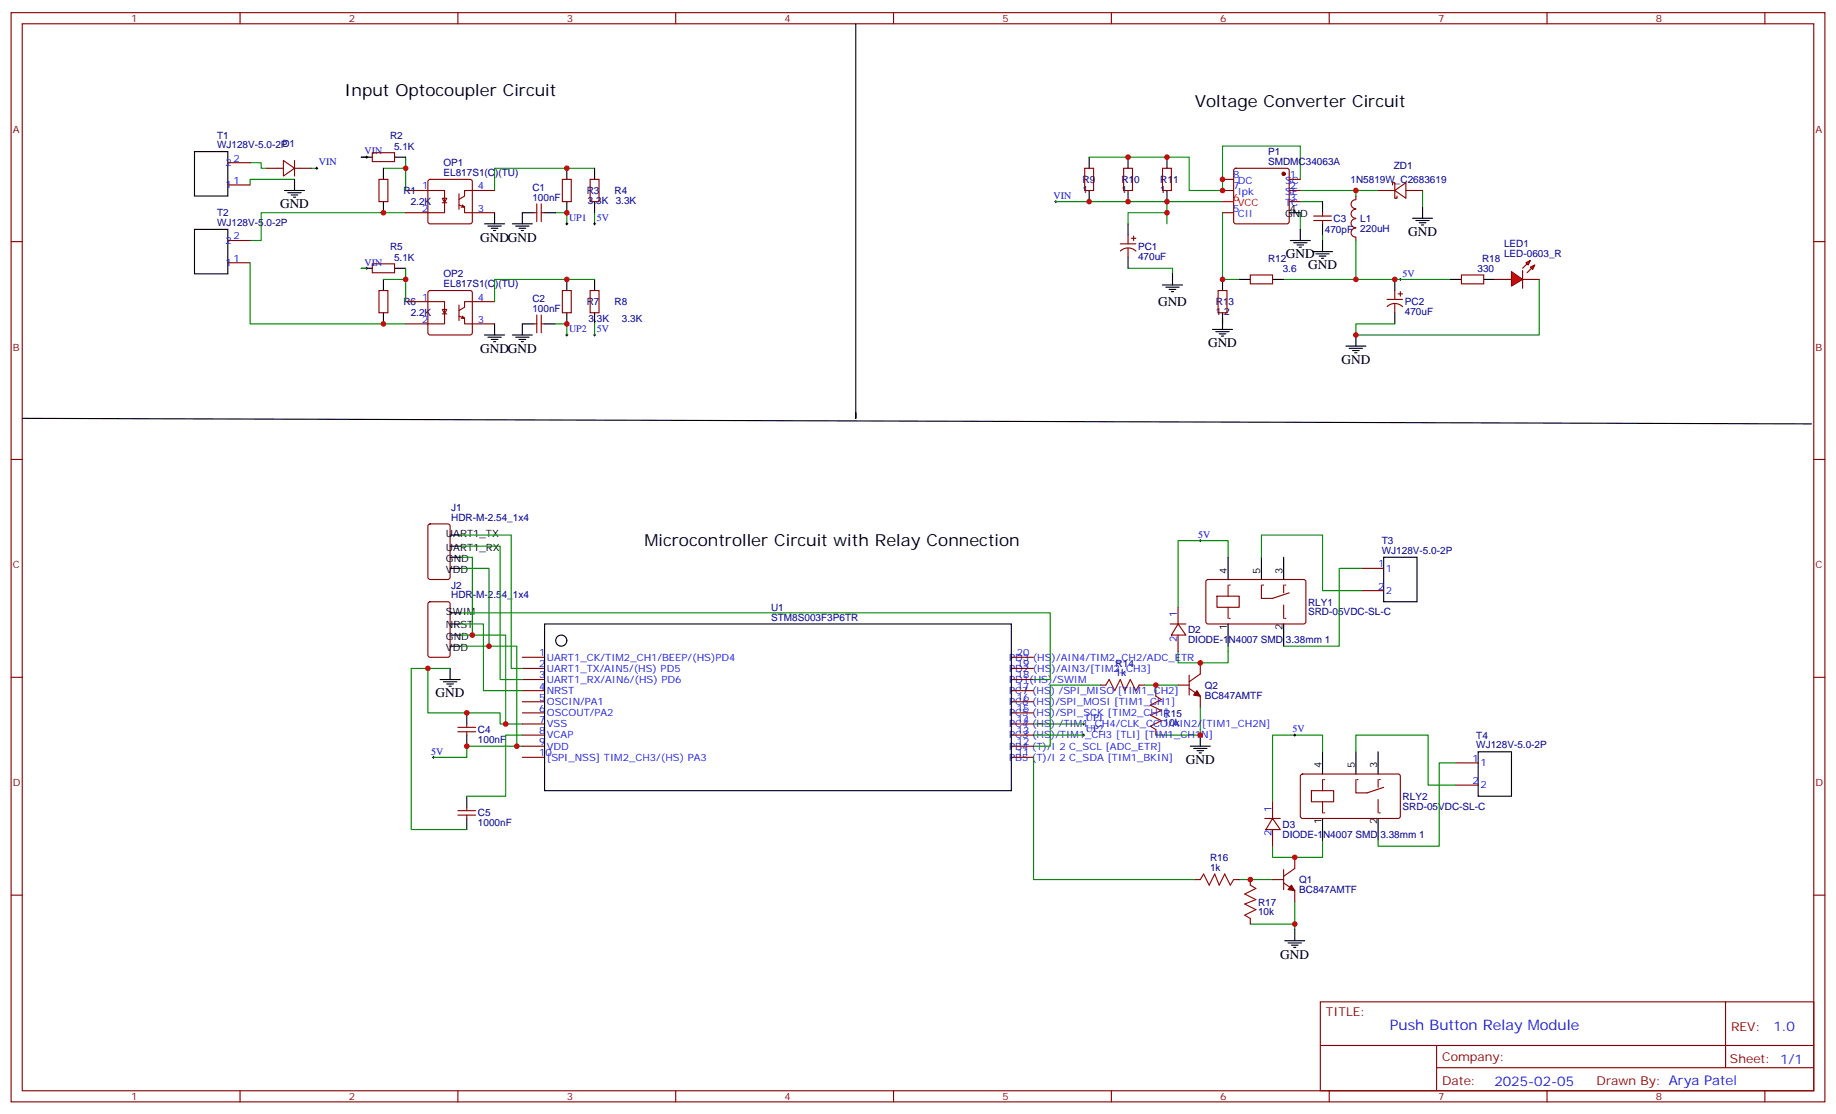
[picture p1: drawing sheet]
<svg xmlns="http://www.w3.org/2000/svg" width="583mm" height="354mm" viewBox="0 0 583 354" stroke-linecap="round" stroke-linejoin="round" font-family="sans-serif">
<g fill="none" stroke="#870000" stroke-width=".35">
<path d="M3.5 4h575.8v345.7h-575.8zM7.1 7.5h568.6v338.7h-568.6zM76.2 4v3.5M145.3 4v3.5M214.5 4v3.5M283.6 4v3.5M352.8 4v3.5M421.9 4v3.5M491.1 4v3.5M560.2 4v3.5M84.7 53.4h5.3M90 50.9l3.5 2.5-3.5 2.5z"/>
<path d="M93.5 53.4h5.3M93.5 50.9v5M118.2 48.5h7v2.8h-7zM120.3 56.9h2.8v7.1h-2.8zM136.1 57.1l.4-.2h12.7l.5 .2 .2 .5v12.7l-.2 .5-.5 .2h-12.7l-.5-.2-.2-.5v-12.7zM178.5 56.9h2.8v7.1h-2.8zM187.3 56.9h2.8v7.1h-2.8zM344.3 53.4h2.8v7.1h-2.8zM356.7 53.4h2.8v7.1h-2.8zM369 53.4h2.8v7.1h-2.8zM388.1 56.9h3.5M391.8 53.6l.5-.2h16.2l.5 .2 .2 .5v16.2l-.2 .5-.5 .2h-16.2l-.5-.2-.2-.5v-16.2z"/>
<path d="M409.2 56.9h3.5M442 58.7v-.7h.7v4.9h.7v-.7M3.5 76.7h3.6M128.8 60.5h12.3v7h-12.3M140.4 62.9h1.4l-.7 1.4zM140.4 64.3h1.4M145.7 65.1l1.8 .7-.7-.7M145.7 61.5v5M146.4 65.8h1.1v1.7h9.5M157 60.5h-9.5v1.7l-1.8 1.1M169.3 67.5h1.1M170.4 64.7v5.6"/>
<path d="M171.8 64.7v5.6M171.8 67.5h1.1M355.6 77.4h4.9M355.6 79.7a3.5 3.5 0 0 1 4.9 0M358.1 74.6v2.8M358.1 78.8v2.8M359.1 75.6h1.4M359.8 74.9v1.4M388.1 67.5h3.5M388.1 60.5h3.5M409.2 60.5h3.5M409.2 64h3.5"/>
<path d="M417 70h5.6M417 68.6h5.6M419.8 67.5v1.1M419.8 70v1M430.4 69.4a1.41 1.41 0 0 0-1.5 1.4 1.41 1.41 0 0 0 1.5 1.4M430.4 66.5a1.41 1.41 0 0 0-1.5 1.4 1.41 1.41 0 0 0 1.5 1.4M430.4 72.4a1.41 1.41 0 0 0-1.5 1.4 1.41 1.41 0 0 0 1.5 1.4M430.4 63.4a1.41 1.41 0 0 0-1.5 1.4 1.41 1.41 0 0 0 1.5 1.4M430.4 62.2v1.1M430.4 75.3v1M437.4 60.5h5.3M442.7 60.5l3.6-2.5v4.9z"/>
<path d="M446.3 60.5h5.3M575.7 76.7h3.6M386.6 92.2h2.9v7.1h-2.9zM396.9 87.3h7v2.8h-7zM440.3 95h4.9M440.3 97.3a3.5 3.5 0 0 1 4.9 0M442.7 92.2v2.8M442.7 96.4v2.9M443.8 93.3h1.4M444.5 92.6v1.4M3.5 145.8h3.6M575.7 145.8h3.6"/>
<path d="M383 184.1l.5-.2 30.6 .1 .4 .6-.1 13-.6 .4h-30.6l-.4-.7v-12.7zM386.3 189.2h7v3.6h-7zM389.8 185.7v3.5M389.8 192.8v3.5M3.5 215h3.6M349.2 217.5h1.8M361.6 217.5h1.8M373.9 217.5h3.6M377.5 218.5l3.5 2.5v3.5M377.5 214.3v6.3M381 210.4v3.5l-3.5 2.5M575.7 215h3.6"/>
<path d="M145.3 230.9h5.7M145.3 232.3h5.7M148.2 229.8v1.1M148.2 232.3v1M3.5 284.1h3.6M575.7 284.1h3.6M419.1 318h156.6v28.2h-156.6zM547.7 318v20.9M419.1 331.8h156.5M456 338.9h119.6M456 331.8v14.2M76.2 346.2v3.5"/>
<path d="M145.3 346.2v3.5M214.5 346.2v3.5M283.6 346.2v3.5M352.8 346.2v3.5M421.9 346.2v3.5M491.1 346.2v3.5M560.2 346.2v3.5"/>
</g>
<g fill="none" stroke="#008700" stroke-width=".35">
<path d="M79.4 51.6h3.5v1.8h1.8M93.5 56.9h-14.1v1.8M98.8 53.4h1.7M114.7 49.9h1.7M121.7 53.4h7.1v7.1M128.8 49.9v3.5M188.7 53.4h-31.7v7.1M345.7 49.9h31.8v10.6h10.6v-14.1h24.6v10.5M128.8 67.5h-45.9v8.8h-3.5M176.4 67.5h3.5v3.5M188.7 67.5v3.5M335.1 64h35.3"/>
<path d="M370.4 67.5h-12.3v3.5M388.1 67.5v21.2h5.2M388.1 64h-17.7v7M412.7 60.5h17.7v1.7M412.7 67.5v5.3M412.7 64h7.1M419.8 74.6v1.7M430.4 76.3v12.4h-22.9M430.4 60.5h7M451.6 60.5v5.3M358.1 85.2h14.1v1.7M430.4 88.7h30"/>
<path d="M488.6 88.7v17.6h-58.2v-3.5h12.3M388.1 101v1.8M389.8 176.9v-5.3h-15.9v21.2M142.9 212.2h-7.1v14.1h22.9v3.5h7.1M363.4 217.5h10.5M373.9 206.9v3.5h15.9v-3.5"/>
</g>
<g fill="none" stroke="#000" stroke-width=".35">
<path d="M93.5 56.9v3.6M114.7 49.9h3.5M121.7 53.4v3.5M125.2 49.9h3.6M179.9 53.4v3.5M188.7 53.4v3.5M345.7 49.9v3.5M358.1 49.9v3.5M370.4 49.9v3.5M90.3 60.5h6.4M91.4 61.2h4.2M92.4 61.9h2.1"/>
<path d="M93.1 62.6h.7M121.7 64v3.5M153.8 71h6.4M154.9 71.8h4.2M155.9 72.5h2.1M156.6 73.2h.7M157 67.5v3.5M162.6 71h6.4M163.7 71.8h4.2M164.7 72.5h2.2M165.5 73.2h.7M169.3 67.5h-3.5v3.5"/>
<path d="M172.9 67.5h3.5M179.9 64v3.5M188.7 64v3.5M345.7 60.5v3.5M358.1 60.5v3.5M358.1 71v3.6M370.4 60.5v3.5M409.2 67.5h3.5M409.6 76.3h6.3M410.6 77h4.3M411.7 77.8h2.1M412.4 78.5h.7"/>
<path d="M412.7 72.8v3.5M416.6 79.9h6.4M419.8 64v3.5M419.8 71v3.6M419.8 76.3v3.6M448.4 69.3h6.3M449.4 70h4.3M450.5 70.7h2.1M451.2 71.4h.7M451.6 65.8v3.5M358.1 81.6v3.6M369 90.5h6.4"/>
<path d="M370.1 91.2h4.2M371.1 91.9h2.1M371.8 92.6h.7M372.2 86.9v3.6M388.1 88.7v3.5M388.1 99.3v5.3M393.3 88.7h3.6M403.9 88.7h3.6M417.7 80.6h4.2M418.7 81.3h2.2M419.5 82h.7M442.7 88.7v3.5"/>
<path d="M442.7 99.3v3.5M384.9 104.6h6.3M385.9 105.3h4.3M387 106h2.1M387.7 106.7h.7M427.2 109.9h6.4M428.3 110.6h4.2M429.3 111.3h2.1M430 112h.7M430.4 106.3v3.6M389.8 176.9v7M400.4 176.9v7"/>
<path d="M407.5 176.9v7M389.8 198v7.1M407.5 198v7.1M139.7 215.7h6.3M140.8 216.4h4.2M141.8 217.1h2.1M142.5 217.8h.7M142.9 212.2v3.5M148.2 226.3v3.5M148.2 233.3v3.6M377.8 236.9h6.4M378.9 237.6h4.2"/>
<path d="M379.9 238.3h2.2M380.6 239h.8M381 233.3v3.6"/>
</g>
<g fill="none" stroke="#000" stroke-width=".32">
<path d="M100.2 53.4h.7M100.5 53.1v.7M116.1 49.9h.7M116.4 49.5v.7M179.6 71h.7M179.9 70.7v.7M188.4 71h.7M188.7 70.7v.7M334.8 64h.7M335.1 63.6v.7M444.1 88.7h.8M444.5 88.3v.7"/>
<path d="M380.6 171.6h.8M381 171.2v.7M137.2 240.4h.7M137.6 240v.7"/>
</g>
<g fill="#870000" stroke="#870000" stroke-width=".35">
<path d="M379.9 219.2l1.1 1.8-2.1-.4z"/>
<circle cx="407.5" cy="55.2" r=".53"/>
</g>
<path d="M388.1 64h3.5" fill="none" stroke="#f00" stroke-width=".35"/>
<path d="M351 217.5l1.1-1.8 1.7 3.5 1.8-3.5 1.4 3.5 1.8-3.5 1.7 3.5 1.1-1.7" fill="none" stroke="#a10000" stroke-width=".35"/>
<g fill="#870000">
<circle cx="390.2" cy="185.7" r=".18"/>
<circle cx="390.2" cy="196.3" r=".18"/>
</g>
<path d="M400.4 185.7v4.2h3.5l5.3-1.7M407.5 185.7v2.5M407.5 192.1v4.2" fill="none" stroke="#870000" stroke-width=".35"/>
<g fill="#870000">
<circle cx="407.8" cy="196.3" r=".18"/>
<circle cx="400.8" cy="185.7" r=".18"/>
<circle cx="407.8" cy="185.7" r=".18"/>
</g>
<path d="M389.8 205.1v1.8M381 224.5v8.8h-14.1M419.8 266.8v1.8M396.9 293.3h14.1v1.8M411 286.2v7.1" fill="none" stroke="#008700" stroke-width=".35"/>
<path d="M366.9 221l1.8 1-3.6 1.8 3.6 1.8-3.6 1.4 3.6 1.7-3.6 1.8 1.8 1.1M396.9 281l1.7 1-3.5 1.8 3.5 1.7-3.5 1.4 3.5 1.8-3.5 1.8 1.8 1" fill="none" stroke="#a10000" stroke-width=".35"/>
<path d="M432.2 180.4h7M432.2 187.5h7M366.9 219.2v1.8M366.9 231.6v1.7M413 245.9l.5-.2h30.6l.4 .7-.1 13-.6 .4-30.6-.1-.5-.6v-12.7zM416.3 251h7v3.5h-7zM419.8 247.4v3.6M419.8 254.5v3.5M462.1 242.1h7.1M462.1 249.2h7.1M396.9 279.2v1.8M396.9 291.5v1.8" fill="none" stroke="#870000" stroke-width=".35"/>
<path d="M439.2 176.9h10.6v14.1h-10.6zM419.8 238.6v7.1M430.4 238.6v7.1M437.4 238.6v7.1M469.2 238.6h10.6v14.1h-10.6zM419.8 259.8v7M437.4 259.8v7" fill="none" stroke="#000" stroke-width=".35"/>
<g fill="#870000">
<circle cx="420.2" cy="247.4" r=".18"/>
<circle cx="420.2" cy="258" r=".18"/>
</g>
<path d="M430.4 247.4v4.3h3.5l5.3-1.8M437.4 247.4v2.5M437.4 253.8v4.2" fill="none" stroke="#870000" stroke-width=".35"/>
<g fill="#870000">
<circle cx="437.8" cy="258" r=".18"/>
<circle cx="430.7" cy="247.4" r=".18"/>
<circle cx="437.8" cy="247.4" r=".18"/>
</g>
<g fill="none" stroke="#000" stroke-width=".35">
<path d="M61.7 48.1h10.6v14.1h-10.6zM61.7 72.8h10.6v14.1h-10.6zM114.7 85.2h3.5M121.7 88.7v3.5M121.7 99.3v3.5M125.2 85.2h3.6M179.9 88.7v3.5M179.9 99.3v3.5M188.7 88.7v3.5M188.7 99.3v3.5M460.4 88.7h3.5M471 88.7h3.5"/>
<path d="M153.8 106.3h6.4M154.9 107h4.2M155.9 107.7h2.1M156.6 108.4h.7M157 102.8v3.5M162.6 106.3h6.4M163.7 107h4.2M164.7 107.7h2.2M165.5 108.4h.7M169.3 102.8h-3.5v3.5M172.9 102.8h3.5M142.9 194.5h3.5"/>
<path d="M142.9 198h3.5M172.9 198h148.1v53h-148.1zM142.9 201.6h3.5M142.9 205.1h3.5M148.2 252.7v3.6M148.2 259.8v3.5M407.8 298.6h6.4M408.9 299.3h4.2M411 295.1v3.5M409.9 300h2.1M410.6 300.7h.7"/>
<circle cx="178.2" cy="203.3" r="1.76"/>
</g>
<g fill="none" stroke="#008700" stroke-width=".35">
<path d="M79.4 83.4v19.4h49.4M114.7 85.2h1.7M121.7 88.7h7.1v7M128.8 85.2v3.5M188.7 88.7h-31.7v7M176.4 102.8h3.5v3.5M188.7 102.8v3.5M146.4 198h7.1v21.2h12.3M146.4 194.5h187v21.2h-5.3M146.4 205.1h17.6v31.8M146.4 201.6h14.1v28.2M349.2 217.5h-15.8v19.4h-5.3"/>
<path d="M366.9 217.5v1.7M165.8 233.3h-5.3v19.4h-12.3M419.8 238.6v-5.3h-15.9v21.2M328.1 240.4v38.8h51.1M393.3 279.2h10.6M403.9 268.6v3.5h15.9v-3.5"/>
</g>
<path d="M116.1 85.2h.7M116.4 84.8v.7M179.6 106.3h.7M179.9 106v.7M188.4 106.3h.7M188.7 106v.7M410.6 233.3h.7M411 233v.7" fill="none" stroke="#000" stroke-width=".32"/>
<path d="M381 279.2l1.1-1.8 1.7 3.6 1.8-3.6 1.4 3.6 1.8-3.6 1.7 3.6 1.1-1.8" fill="none" stroke="#a10000" stroke-width=".35"/>
<g fill="none" stroke="#870000" stroke-width=".35">
<path d="M72.3 58.7h7.1M72.3 51.6h7.1M72.3 76.3h7.1M72.3 83.4h7.1M118.2 83.7h7v2.9h-7zM120.3 92.2h2.8v7.1h-2.8zM128.8 95.7h12.3v7.1h-12.3M136.1 92.4l.4-.2h12.7l.5 .2 .2 .5v12.7l-.2 .5-.5 .2h-12.7l-.5-.2-.2-.5v-12.7zM140.4 98.2h1.4l-.7 1.4zM140.4 99.6h1.4M145.7 96.8v4.9M157 95.7h-9.5v1.8l-1.8 1.1"/>
<path d="M170.4 100v5.6M171.8 100v5.6M178.5 92.2h2.8v7.1h-2.8zM187.3 92.2h2.8v7.1h-2.8zM463.9 87.3h7.1v2.8h-7.1zM145.7 100.3l1.8 .7-.7-.7M146.4 101h1.1v1.8h9.5M169.3 102.8h1.1M171.8 102.8h1.1M136.1 191.2l.4-.2h5.7l.6 .4 .1 16.5-.5 .7h-5.9l-.6-.4-.1-16.5zM165.8 208.6h7.1M165.8 212.2h7.1"/>
<path d="M165.8 215.7h7.1M165.8 219.2h7.1M321 208.6h7.1M321 212.2h7.1M321 215.7h7.1M321 219.2h7.1M165.8 222.7h7.1M165.8 226.3h7.1M165.8 229.8h7.1M165.8 233.3h7.1M165.8 236.9h7.1M321 222.7h7.1"/>
<path d="M321 226.3h7.1M321 229.8h7.1M321 233.3h7.1M321 236.9h7.1M145.3 257.3h5.7M145.3 258.7h5.7M148.2 256.3v1M148.2 258.7v1.1M165.8 240.4h7.1M321 240.4h7.1M401.5 259.8h4.9M403.9 259.8l2.5 3.5h-4.6z"/>
<path d="M403.9 254.5v5.3M379.2 279.2h1.8M391.6 279.2h1.7M403.9 279.2h3.6M403.9 263.3v5.3M407.5 276v6.4M411 272.1v3.6l-3.5 2.4M407.5 280.2l3.5 2.5v3.5"/>
</g>
<path d="M409.9 281l1.1 1.7-2.1-.3z" fill="#870000" stroke="#870000" stroke-width=".35"/>
<g fill="#f00" stroke="#870000" stroke-width=".35">
<path d="M479.8 86.2l3.5 2.5-3.5 2.1z"/>
<path d="M483.3 85.9v5.6z"/>
</g>
<g fill="#870000" stroke="#870000" stroke-width=".35">
<path d="M483.3 85.2l1.4-1.5z"/>
<path d="M484.7 86.6l1.4-1.4z"/>
</g>
<g fill="#f00" stroke="#870000" stroke-width=".35">
<path d="M484.4 83.4l1.4-.7-.7 1.4z"/>
<path d="M485.8 84.8l1.4-.7-.7 1.4z"/>
</g>
<path d="M474.5 88.7h5.3M483.3 88.7h5.3M136.1 166.5l.4-.2h5.7l.6 .4 .1 16.5-.5 .7h-5.9l-.6-.4-.1-16.5zM371.5 198h4.9M373.9 198l2.5 3.6h-4.6zM373.9 192.8v5.2M373.9 201.6v5.3" fill="none" stroke="#870000" stroke-width=".35"/>
<path d="M271.6 7.5v125.3v-1.8M7.1 132.8l567.9 1.7M142.9 169.8h3.5M142.9 173.4h3.5M142.9 176.9h3.5M142.9 180.4h3.5" fill="none" stroke="#000" stroke-width=".35"/>
<path d="M146.4 176.9h3.5v24.7M146.4 169.8h15.9v42.4h3.5M146.4 173.4h12.3v42.3h7.1M400.4 176.9v-7.1h19.4v17.7h12.4M146.4 180.4h8.8v24.7M432.2 180.4h-7.1v24.7h-17.6M135.8 212.2h-5.3v51.1h17.7M165.8 236.9h-17.6v3.5h-10.6M328.1 229.8h15.9M328.1 233.3h15.9M430.4 238.6v-5.3h22.9v15.9h8.8M462.1 242.1h-5.3v26.5h-19.4v-1.8" fill="none" stroke="#008700" stroke-width=".35"/>
<path d="M343.6 229.8h.7M343.6 233.3h.7M344 229.4v.8M344 233v.7" fill="none" stroke="#000" stroke-width=".32"/>
<g fill="#c00">
<circle cx="370.4" cy="67.5" r=".88"/>
<circle cx="442.7" cy="88.7" r=".88"/>
<circle cx="430.4" cy="88.7" r=".88"/>
<circle cx="358.1" cy="49.9" r=".88"/>
<circle cx="370.4" cy="49.9" r=".88"/>
<circle cx="345.7" cy="64" r=".88"/>
<circle cx="358.1" cy="64" r=".88"/>
<circle cx="179.9" cy="67.5" r=".88"/>
<circle cx="179.9" cy="53.4" r=".88"/>
<circle cx="121.7" cy="67.5" r=".88"/>
<circle cx="128.8" cy="53.4" r=".88"/>
<circle cx="430.4" cy="60.5" r=".88"/>
<circle cx="388.1" cy="88.7" r=".88"/>
<circle cx="370.4" cy="64" r=".88"/>
<circle cx="388.1" cy="60.5" r=".88"/>
<circle cx="388.1" cy="56.9" r=".88"/>
<circle cx="148.2" cy="226.3" r=".88"/>
<circle cx="411" cy="293.3" r=".88"/>
<circle cx="411" cy="272.1" r=".88"/>
<circle cx="396.9" cy="279.2" r=".88"/>
<circle cx="128.8" cy="88.7" r=".88"/>
<circle cx="121.7" cy="102.8" r=".88"/>
<circle cx="179.9" cy="88.7" r=".88"/>
<circle cx="179.9" cy="102.8" r=".88"/>
<circle cx="381" cy="210.4" r=".88"/>
<circle cx="366.9" cy="217.5" r=".88"/>
<circle cx="381" cy="233.3" r=".88"/>
<circle cx="160.5" cy="229.8" r=".88"/>
<circle cx="430.4" cy="106.3" r=".88"/>
<circle cx="155.2" cy="205.1" r=".88"/>
<circle cx="149.9" cy="201.6" r=".88"/>
<circle cx="164" cy="236.9" r=".88"/>
<circle cx="148.2" cy="236.9" r=".88"/>
<circle cx="135.8" cy="212.2" r=".88"/>
</g>
<g font-size="5.3">
<text x="109.4" y="30.5">Input Optocoupler Circuit</text>
<text x="379.2" y="34">Voltage Converter Circuit</text>
<text x="204.6" y="173.4">Microcontroller Circuit with Relay Connection</text>
</g>
<text font-size="4.6" fill="#00f" x="441.2" y="327">Push Button Relay Module</text>
<g font-size="4.2">
<text x="88.9" y="66.1">GND</text>
<text x="152.4" y="76.7">GNDGND</text>
<text x="447" y="74.9">GND</text>
<text x="408.2" y="82">GND</text>
<text x="415.2" y="85.5">GND</text>
<text x="367.6" y="97.2">GND</text>
<text x="152.4" y="112">GNDGND</text>
<text x="383.5" y="110.2">GND</text>
<text x="425.8" y="115.5">GND</text>
<text x="138.3" y="221.3">GND</text>
<text x="376.4" y="242.5">GND</text>
<text x="406.4" y="304.2">GND</text>
</g>
<g font-size="4.2" fill="#00f">
<text x="562.9" y="327.3">1.0</text>
<text x="474.4" y="344.6">2025-02-05</text>
</g>
<g font-size="3.9" fill="#800">
<text x="420.9" y="322.6">TITLE:</text>
<text x="549.5" y="327.3">REV:</text>
<text x="457.8" y="336.8">Company:</text>
<text x="549.1" y="337.4">Sheet: 1/1</text>
<text x="457.8" y="344.5">Date:</text>
<text x="506.8" y="344.5">Drawn By: Arya Patel</text>
</g>
<g font-size="3.2" fill="#800">
<text x="41.6" y="7">1</text>
<text x="110.8" y="7">2</text>
<text x="179.9" y="7">3</text>
<text x="249.1" y="7">4</text>
<text x="318.2" y="7">5</text>
<text x="387.3" y="7">6</text>
<text x="456.5" y="7">7</text>
<text x="525.6" y="7">8</text>
<text x="4.1" y="42.1">A</text>
<text x="576.3" y="42.1">A</text>
<text x="4.1" y="111.3">B</text>
<text x="576.3" y="111.3">B</text>
<text x="4.1" y="180.4">C</text>
<text x="576.3" y="180.4">C</text>
<text x="4.1" y="249.6">D</text>
<text x="576.3" y="249.6">D</text>
<text x="41.6" y="349.2">1</text>
<text x="110.8" y="349.2">2</text>
<text x="179.9" y="349.2">3</text>
<text x="249.1" y="349.2">4</text>
<text x="318.2" y="349.2">5</text>
<text x="387.3" y="349.2">6</text>
<text x="456.5" y="349.2">7</text>
<text x="525.6" y="349.2">8</text>
</g>
<g font-size="3.2" fill="#000080">
<text x="68.9" y="47.1">WJ128V-5.0-2P</text>
<text x="68.9" y="44">T1</text>
<text x="89.6" y="46.7">D1</text>
<text x="123.8" y="44.2">R2</text>
<text x="125.1" y="47.5">5.1K</text>
<text x="140.8" y="52.6">OP1</text>
<text x="402.5" y="52.4">SMDMC34063A</text>
<text x="402.5" y="49.2">P1</text>
<text x="442.4" y="53.8">ZD1</text>
<text x="140.8" y="55.8">EL817S1(C)(TU)</text>
<text x="343.6" y="58.1">R9</text>
<text x="356" y="58.1">R10</text>
<text x="368.3" y="58.1">R11</text>
<text x="428.7" y="58">1N5819W_C2683619</text>
<text x="128" y="61.6">R1</text>
<text x="130.4" y="65.1">2.2K</text>
<text x="169" y="63.6">100nF</text>
<text x="169" y="60.5">C1</text>
<text x="186.2" y="61.6">R3</text>
<text x="186.6" y="64.8">3.3K</text>
<text x="195.1" y="61.6">R4</text>
<text x="195.4" y="64.8">3.3K</text>
<text x="343.6" y="61.2">1</text>
<text x="356" y="61.2">1</text>
<text x="368.3" y="61.2">1</text>
<text x="68.9" y="71.8">WJ128V-5.0-2P</text>
<text x="68.9" y="68.7">T2</text>
<text x="423.3" y="70.4">C3</text>
<text x="431.8" y="70.4">L1</text>
<text x="420.5" y="74">470pF</text>
<text x="431.8" y="73.6">220uH</text>
<text x="123.8" y="79.5">R5</text>
<text x="125.1" y="82.7">5.1K</text>
<text x="361.3" y="82.4">470uF</text>
<text x="361.3" y="79.3">PC1</text>
<text x="402.5" y="83">R12</text>
<text x="470.5" y="83">R18</text>
<text x="477.4" y="81.6">LED-0603_R</text>
<text x="477.4" y="78.5">LED1</text>
<text x="140.8" y="87.8">OP2</text>
<text x="407.2" y="86.2">3.6</text>
<text x="469" y="86.2">330</text>
<text x="140.8" y="91.1">EL817S1(C)(TU)</text>
<text x="169" y="95.8">C2</text>
<text x="128" y="96.9">R6</text>
<text x="130.4" y="100.4">2.2K</text>
<text x="169" y="98.9">100nF</text>
<text x="186.2" y="96.9">R7</text>
<text x="195.1" y="96.9">R8</text>
<text x="385.9" y="100">1.2</text>
<text x="385.9" y="96.9">R13</text>
<text x="445.9" y="100.1">470uF</text>
<text x="445.9" y="96.9">PC2</text>
<text x="186.8" y="102.2">3.3K</text>
<text x="197.4" y="102.2">3.3K</text>
<text x="143.2" y="165.2">HDR-M-2.54_1x4</text>
<text x="143.2" y="162.2">J1</text>
<text x="438.6" y="172.8">T3</text>
<text x="438.6" y="175.8">WJ128V-5.0-2P</text>
<text x="143.2" y="189.9">HDR-M-2.54_1x4</text>
<text x="143.2" y="186.9">J2</text>
<text x="244.8" y="197">STM8S003F3P6TR</text>
<text x="244.8" y="194">U1</text>
<text x="415.2" y="195.3">SRD-05VDC-SL-C</text>
<text x="415.2" y="192.2">RLY1</text>
<text x="377.1" y="201">D2</text>
<text x="377.1" y="204.1">DIODE-1N4007 SMD 3.38mm 1</text>
<text x="354.1" y="214.6">1k</text>
<text x="354.1" y="211.6">R14</text>
<text x="382.4" y="221.8">BC847AMTF</text>
<text x="382.4" y="218.6">Q2</text>
<text x="369.4" y="227.5">R15</text>
<text x="151.7" y="232.7">C4</text>
<text x="369.4" y="230.6">10k</text>
<text x="151.7" y="235.9">100nF</text>
<text x="468.6" y="237.6">WJ128V-5.0-2P</text>
<text x="468.6" y="234.5">T4</text>
<text x="445.2" y="257">SRD-05VDC-SL-C</text>
<text x="445.2" y="253.9">RLY2</text>
<text x="151.7" y="262.3">1000nF</text>
<text x="151.7" y="259.2">C5</text>
<text x="407.1" y="262.8">D3</text>
<text x="407.1" y="265.8">DIODE-1N4007 SMD 3.38mm 1</text>
<text x="384.1" y="273.3">R16</text>
<text x="384.1" y="276.4">1k</text>
<text x="412.4" y="280.3">Q1</text>
<text x="399.3" y="287.5">R17</text>
<text x="412.4" y="283.5">BC847AMTF</text>
<text x="399.3" y="290.5">10k</text>
</g>
<g font-size="3.2" fill="#00f">
<text x="71.6" y="52.7">2</text>
<text x="74.1" y="51.3">2</text>
<text x="101.2" y="52.5">VIN</text>
<text x="115.7" y="49">VIN</text>
<text x="71.6" y="59.8">1</text>
<text x="74.1" y="58.3">1</text>
<text x="391.4" y="56.6">8</text>
<text x="392.9" y="58.3">DC</text>
<text x="407.9" y="58.3">SC</text>
<text x="409.4" y="56.6">1</text>
<text x="134.1" y="60.1">1</text>
<text x="151.7" y="60.1">4</text>
<text x="334.4" y="63.1">VIN</text>
<text x="391.4" y="60.1">7</text>
<text x="392.9" y="61.9">Ipk</text>
<text x="407.9" y="61.9">SE</text>
<text x="407.9" y="65.4">TC</text>
<text x="409.4" y="60.1">2</text>
<text x="409.4" y="63.6">3</text>
<text x="134.1" y="67.2">2</text>
<text x="151.7" y="67.2">3</text>
<text x="180.6" y="70.2">UP1</text>
<text x="189.4" y="70.2">5V</text>
<text x="391.4" y="67.2">5</text>
<text x="392.9" y="68.9">CII</text>
<text x="71.6" y="77.4">2</text>
<text x="74.1" y="76">2</text>
<text x="74.1" y="83">1</text>
<text x="71.6" y="84.5">1</text>
<text x="115.7" y="84.3">VIN</text>
<text x="445.2" y="87.8">5V</text>
<text x="134.1" y="95.4">1</text>
<text x="151.7" y="95.4">4</text>
<text x="134.1" y="102.4">2</text>
<text x="151.7" y="102.4">3</text>
<text x="180.6" y="105.4">UP2</text>
<text x="189.4" y="105.4">5V</text>
<text x="380.3" y="170.7">5V</text>
<text x="437.4" y="180.1">1</text>
<text x="439.9" y="181.5">1</text>
<text x="437.4" y="187.1">2</text>
<text x="439.9" y="188.5">2</text>
<text x="373.6" y="195.9" transform="rotate(-90 373.6 195.9)">1</text>
<text x="373.6" y="203.7" transform="rotate(-90 373.6 203.7)">2</text>
<text x="171.1" y="208.3">1</text>
<text x="173.6" y="209.7">UART1_CK/TIM2_CH1/BEEP/(HS)PD4</text>
<text x="320.3" y="209.7">PD3 (HS)/AIN4/TIM2_CH2/ADC_ETR</text>
<text x="322.8" y="208.3">20</text>
<text x="171.1" y="211.8">2</text>
<text x="171.1" y="215.3">3</text>
<text x="173.6" y="213.2">UART1_TX/AIN5/(HS) PD5</text>
<text x="320.3" y="213.2">PD2 (HS)/AIN3/[TIM2_CH3]</text>
<text x="322.8" y="215.3">18</text>
<text x="322.8" y="211.8">19</text>
<text x="171.1" y="218.9">4</text>
<text x="173.6" y="216.7">UART1_RX/AIN6/(HS) PD6</text>
<text x="173.6" y="220.3">NRST</text>
<text x="320.3" y="220.3">PC7 (HS) /SPI_MISO [TIM1_CH2]</text>
<text x="320.3" y="216.7">PD1(HS)/SWIM</text>
<text x="322.8" y="218.9">17</text>
<text x="171.1" y="222.4">5</text>
<text x="171.1" y="225.9">6</text>
<text x="173.6" y="223.8">OSCIN/PA1</text>
<text x="173.6" y="227.3">OSCOUT/PA2</text>
<text x="320.3" y="227.3">PC5 (HS)/SPI_SCK [TIM2_CH1]</text>
<text x="320.3" y="223.8">PC6 (HS)/SPI_MOSI [TIM1_CH1]</text>
<text x="322.8" y="225.9">15</text>
<text x="322.8" y="222.4">16</text>
<text x="171.1" y="229.4">7</text>
<text x="171.1" y="233">8</text>
<text x="173.6" y="230.9">VSS</text>
<text x="320.3" y="230.9">PC4 (HS) /TIM1_CH4/CLK_CCO/AIN2/[TIM1_CH2N]</text>
<text x="322.8" y="233">13</text>
<text x="322.8" y="229.4">14</text>
<text x="344.7" y="228.9">UP1</text>
<text x="344.7" y="232.4">UP2</text>
<text x="410.3" y="232.4">5V</text>
<text x="136.9" y="239.5">5V</text>
<text x="171.1" y="236.5">9</text>
<text x="173.6" y="234.4">VCAP</text>
<text x="173.6" y="237.9">VDD</text>
<text x="320.3" y="237.9">PB4 (T)/I 2 C_SCL [ADC_ETR]</text>
<text x="320.3" y="234.4">PC3 (HS)/TIM1_CH3 [TLI] [TIM1_CH1N]</text>
<text x="322.8" y="236.5">12</text>
<text x="171.1" y="240">10</text>
<text x="173.6" y="241.4">[SPI_NSS] TIM2_CH3/(HS) PA3</text>
<text x="320.3" y="241.4">PB5 (T)/I 2 C_SDA [TIM1_BKIN]</text>
<text x="322.8" y="240">11</text>
<text x="467.4" y="241.8">1</text>
<text x="469.9" y="243.2">1</text>
<text x="467.4" y="248.8">2</text>
<text x="469.9" y="250.3">2</text>
<text x="403.6" y="257.7" transform="rotate(-90 403.6 257.7)">1</text>
<text x="403.6" y="265.4" transform="rotate(-90 403.6 265.4)">2</text>
</g>
<g font-size="3.2" fill="#f00">
<text x="391.4" y="63.6">6</text>
<text x="392.9" y="65.4">VCC</text>
</g>
<g font-size="3.2">
<text x="407.9" y="68.9">GND</text>
<text x="409.4" y="67.2">4</text>
<text x="141.6" y="170.5">UART1_TX</text>
<text x="141.6" y="174.8">UART1_RX</text>
<text x="141.6" y="178.3">GND</text>
<text x="141.6" y="181.8">VDD</text>
<text x="389.5" y="182.2" transform="rotate(-90 389.5 182.2)">4</text>
<text x="400" y="182.2" transform="rotate(-90 400 182.2)">5</text>
<text x="407.1" y="182.2" transform="rotate(-90 407.1 182.2)">3</text>
<text x="141.6" y="195.2">SWIM</text>
<text x="141.6" y="199.5">NRST</text>
<text x="141.6" y="203">GND</text>
<text x="389.5" y="199.8" transform="rotate(-90 389.5 199.8)">1</text>
<text x="407.1" y="199.8" transform="rotate(-90 407.1 199.8)">2</text>
<text x="141.6" y="206.5">VDD</text>
<text x="419.5" y="243.9" transform="rotate(-90 419.5 243.9)">4</text>
<text x="430" y="243.9" transform="rotate(-90 430 243.9)">5</text>
<text x="437.1" y="243.9" transform="rotate(-90 437.1 243.9)">3</text>
<text x="419.5" y="261.5" transform="rotate(-90 419.5 261.5)">1</text>
<text x="437.1" y="261.5" transform="rotate(-90 437.1 261.5)">2</text>
</g>
</svg>
